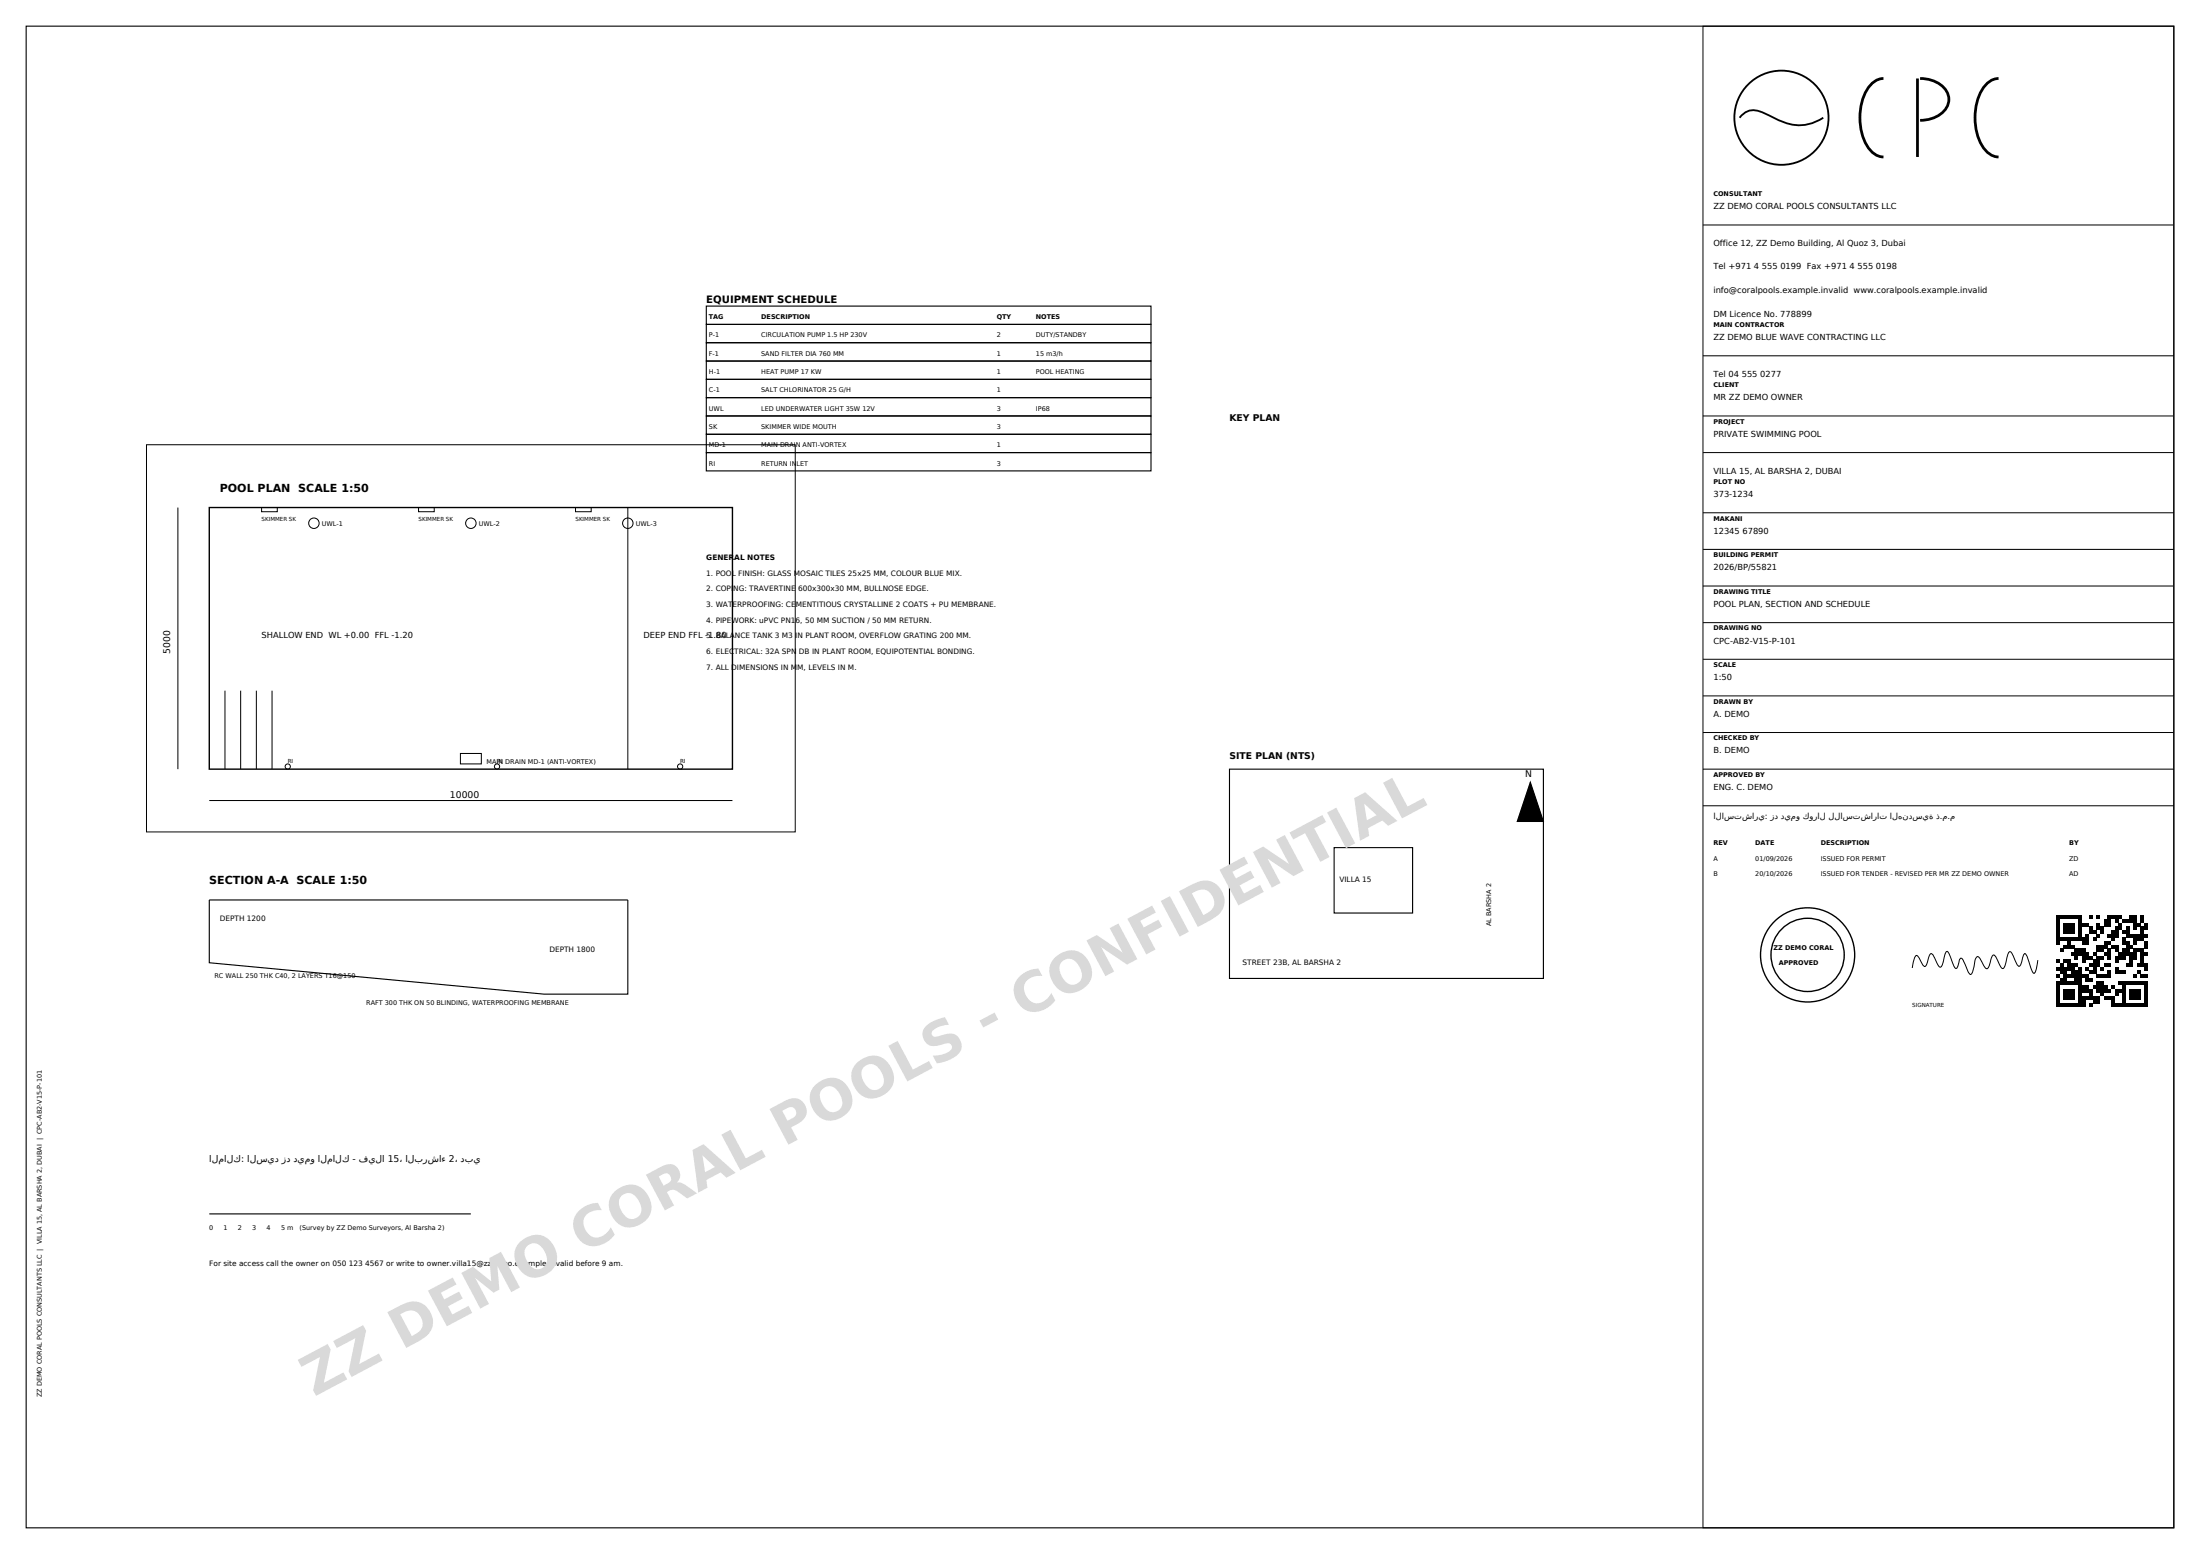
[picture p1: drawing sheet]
<svg xmlns="http://www.w3.org/2000/svg" width="841mm" height="594mm" viewBox="0 0 841 594" stroke-linecap="round" stroke-linejoin="round" font-family="sans-serif">
<g fill="none" stroke="#000" stroke-width=".42">
<path d="M10 10h821v574h-821zM270 117h170v7h-170zM270 124h170v7h-170zM270 131h170v7h-170zM270 138h170v7h-170zM270 145h170v7h-170zM270 152h170v7h-170zM270 159h170v7h-170zM270 166h170v7h-170zM270 173h170v7h-170zM470 294h120v80h-120zM510 324h30v25h-30z"/>
<path d="M80 344h160v36h-32l-128-12zM80 464h100"/>
</g>
<g fill="none" stroke="#000" stroke-width=".53">
<path d="M80 194h200v100h-200z"/>
<circle cx="691" cy="365" r="18"/>
<circle cx="691" cy="365" r="14"/>
</g>
<g fill="none" stroke="#000" stroke-width=".38">
<path d="M651 10h180v574h-180zM651 86h180M651 136h180M651 159h180M56 170h248v148h-248zM651 173h180M68 194v100M100 194h6v1.6h-6zM160 194h6v1.6h-6zM220 194h6v1.6h-6zM240 194v100M651 196h180"/>
<path d="M651 210h180M651 224h180M651 238h180M651 252h180M86 264v30M92 264v30M98 264v30M104 264v30M651 266h180M176 288h8v4h-8zM651 280h180M651 294h180"/>
<path d="M80 306h200M651 308h180M779 367l-.3 1.9a4.9 4.9 0 0 1-1.1 3.1l-.5-.3-.8-1.9a12.9 12.9 0 0 0-2.2-5.3 2.72 2.72 0 0 0-1.1 2.5 2.26 2.26 0 0 1-1.3 2.4l-.9-1.2-1.6-3.6-.9-.9a12.7 12.7 0 0 0-1.9 5.7l-.7 .8-.6-.2-1.9-3.8a1.37 1.37 0 0 0-1.3-1.1 5.6 5.6 0 0 0-1.3 3.4l-.7 1.6-.7 .1-2.1-3.4a1.18 1.18 0 0 0-1.4-1.1l-.7 1.3-.3 2a5.2 5.2 0 0 1-1.3 3.5 4 4 0 0 1-1.9-3l-1.6-3.2-.6 .2-.3 .5a3.2 3.2 0 0 1-1.4 3.2l-.9-1.4-1.4-3.8a1.42 1.42 0 0 0-1.2-1.3 5.4 5.4 0 0 0-1.1 3.3 3.2 3.2 0 0 1-1.3 2.7 9.6 9.6 0 0 1-2.5-4.2l-.9-1a2.71 2.71 0 0 0-1.3 2.5 2.82 2.82 0 0 1-1.2 2.4l-.9-.8-1.5-2.8-.9-.6a4.5 4.5 0 0 0-1.2 3.1l-.3 1.7"/>
<circle cx="120" cy="200" r="2"/>
<circle cx="180" cy="200" r="2"/>
<circle cx="240" cy="200" r="2"/>
<circle cx="110" cy="293" r="1"/>
<circle cx="190" cy="293" r="1"/>
<circle cx="260" cy="293" r="1"/>
</g>
<path d="M585 299l5 15h-10z" fill="#000" stroke="#000" stroke-width=".42"/>
<g fill="none" stroke="#000" stroke-width=".71" stroke-linecap="butt">
<path d="M665 45a6.7 6.7 0 0 1 9.1-1.9 46 46 0 0 0 11.4 4.6 16.2 16.2 0 0 0 11.5-2.7"/>
<circle cx="681" cy="45" r="18"/>
</g>
<path d="M720 30a8.5 8.5 0 0 0-7 5.6 22.4 22.4 0 0 0 1.4 21.1 7.2 7.2 0 0 0 5.6 3.3M733 30v30M734 30a10.4 10.4 0 0 1 10.9 7 7.7 7.7 0 0 1-5.7 8.1l-2.5 .7-2.7 .2M764 30a8.5 8.5 0 0 0-7 5.6 22.4 22.4 0 0 0 1.4 21.1 7.2 7.2 0 0 0 5.6 3.3" fill="none" stroke="#000" stroke-width="1.1" stroke-linecap="butt"/>
<g fill="#000">
<path d="M786 358.4h1.4v1.4h-1.4z" fill-rule="evenodd"/>
<path d="M786 357h1.4v1.4h-1.4z" fill-rule="evenodd"/>
<path d="M786 355.6h1.4v1.4h-1.4z" fill-rule="evenodd"/>
<path d="M786 354.2h1.4v1.4h-1.4z" fill-rule="evenodd"/>
<path d="M786 352.8h1.4v1.4h-1.4z" fill-rule="evenodd"/>
<path d="M786 351.4h1.4v1.4h-1.4z" fill-rule="evenodd"/>
<path d="M786 350h1.4v1.4h-1.4z" fill-rule="evenodd"/>
<path d="M787.4 358.4h1.4v1.4h-1.4z" fill-rule="evenodd"/>
<path d="M787.4 350h1.4v1.4h-1.4z" fill-rule="evenodd"/>
<path d="M788.8 358.4h1.4v1.4h-1.4z" fill-rule="evenodd"/>
<path d="M788.8 355.6h1.4v1.4h-1.4z" fill-rule="evenodd"/>
<path d="M788.8 354.2h1.4v1.4h-1.4z" fill-rule="evenodd"/>
<path d="M788.8 352.8h1.4v1.4h-1.4z" fill-rule="evenodd"/>
<path d="M788.8 350h1.4v1.4h-1.4z" fill-rule="evenodd"/>
<path d="M790.2 358.4h1.4v1.4h-1.4z" fill-rule="evenodd"/>
<path d="M790.2 355.6h1.4v1.4h-1.4z" fill-rule="evenodd"/>
<path d="M790.2 354.2h1.4v1.4h-1.4z" fill-rule="evenodd"/>
<path d="M790.2 352.8h1.4v1.4h-1.4z" fill-rule="evenodd"/>
<path d="M790.2 350h1.4v1.4h-1.4z" fill-rule="evenodd"/>
<path d="M791.6 358.4h1.4v1.4h-1.4z" fill-rule="evenodd"/>
<path d="M791.6 355.6h1.4v1.4h-1.4z" fill-rule="evenodd"/>
<path d="M791.6 354.2h1.4v1.4h-1.4z" fill-rule="evenodd"/>
<path d="M791.6 352.8h1.4v1.4h-1.4z" fill-rule="evenodd"/>
<path d="M791.6 350h1.4v1.4h-1.4z" fill-rule="evenodd"/>
<path d="M793 358.4h1.4v1.4h-1.4z" fill-rule="evenodd"/>
<path d="M793 350h1.4v1.4h-1.4z" fill-rule="evenodd"/>
<path d="M794.4 358.4h1.4v1.4h-1.4z" fill-rule="evenodd"/>
<path d="M794.4 357h1.4v1.4h-1.4z" fill-rule="evenodd"/>
<path d="M794.4 355.6h1.4v1.4h-1.4z" fill-rule="evenodd"/>
<path d="M794.4 354.2h1.4v1.4h-1.4z" fill-rule="evenodd"/>
<path d="M794.4 352.8h1.4v1.4h-1.4z" fill-rule="evenodd"/>
<path d="M794.4 351.4h1.4v1.4h-1.4z" fill-rule="evenodd"/>
<path d="M794.4 350h1.4v1.4h-1.4z" fill-rule="evenodd"/>
<path d="M795.8 358.4h1.4v1.4h-1.4z" fill-rule="evenodd"/>
<path d="M795.8 352.8h1.4v1.4h-1.4z" fill-rule="evenodd"/>
<path d="M797.2 358.4h1.4v1.4h-1.4z" fill-rule="evenodd"/>
<path d="M797.2 357h1.4v1.4h-1.4z" fill-rule="evenodd"/>
<path d="M797.2 352.8h1.4v1.4h-1.4z" fill-rule="evenodd"/>
<path d="M798.6 355.6h1.4v1.4h-1.4z" fill-rule="evenodd"/>
<path d="M798.6 354.2h1.4v1.4h-1.4z" fill-rule="evenodd"/>
<path d="M798.6 350h1.4v1.4h-1.4z" fill-rule="evenodd"/>
<path d="M800 358.4h1.4v1.4h-1.4z" fill-rule="evenodd"/>
<path d="M800 355.6h1.4v1.4h-1.4z" fill-rule="evenodd"/>
<path d="M801.4 357h1.4v1.4h-1.4z" fill-rule="evenodd"/>
<path d="M801.4 354.2h1.4v1.4h-1.4z" fill-rule="evenodd"/>
<path d="M801.4 352.8h1.4v1.4h-1.4z" fill-rule="evenodd"/>
<path d="M801.4 350h1.4v1.4h-1.4z" fill-rule="evenodd"/>
<path d="M802.8 355.6h1.4v1.4h-1.4z" fill-rule="evenodd"/>
<path d="M802.8 354.2h1.4v1.4h-1.4z" fill-rule="evenodd"/>
<path d="M804.2 352.8h1.4v1.4h-1.4z" fill-rule="evenodd"/>
<path d="M804.2 351.4h1.4v1.4h-1.4z" fill-rule="evenodd"/>
<path d="M805.6 357h1.4v1.4h-1.4z" fill-rule="evenodd"/>
<path d="M805.6 352.8h1.4v1.4h-1.4z" fill-rule="evenodd"/>
<path d="M805.6 351.4h1.4v1.4h-1.4z" fill-rule="evenodd"/>
<path d="M805.6 350h1.4v1.4h-1.4z" fill-rule="evenodd"/>
<path d="M807 358.4h1.4v1.4h-1.4z" fill-rule="evenodd"/>
<path d="M807 357h1.4v1.4h-1.4z" fill-rule="evenodd"/>
<path d="M807 355.6h1.4v1.4h-1.4z" fill-rule="evenodd"/>
<path d="M807 350h1.4v1.4h-1.4z" fill-rule="evenodd"/>
<path d="M808.4 357h1.4v1.4h-1.4z" fill-rule="evenodd"/>
<path d="M808.4 355.6h1.4v1.4h-1.4z" fill-rule="evenodd"/>
<path d="M808.4 354.2h1.4v1.4h-1.4z" fill-rule="evenodd"/>
<path d="M808.4 351.4h1.4v1.4h-1.4z" fill-rule="evenodd"/>
<path d="M808.4 350h1.4v1.4h-1.4z" fill-rule="evenodd"/>
<path d="M809.8 354.2h1.4v1.4h-1.4z" fill-rule="evenodd"/>
<path d="M809.8 352.8h1.4v1.4h-1.4z" fill-rule="evenodd"/>
<path d="M809.8 350h1.4v1.4h-1.4z" fill-rule="evenodd"/>
<path d="M811.2 358.4h1.4v1.4h-1.4z" fill-rule="evenodd"/>
<path d="M811.2 355.6h1.4v1.4h-1.4z" fill-rule="evenodd"/>
<path d="M811.2 351.4h1.4v1.4h-1.4z" fill-rule="evenodd"/>
<path d="M812.6 357h1.4v1.4h-1.4z" fill-rule="evenodd"/>
<path d="M812.6 355.6h1.4v1.4h-1.4z" fill-rule="evenodd"/>
<path d="M812.6 354.2h1.4v1.4h-1.4z" fill-rule="evenodd"/>
<path d="M812.6 351.4h1.4v1.4h-1.4z" fill-rule="evenodd"/>
<path d="M814 357h1.4v1.4h-1.4z" fill-rule="evenodd"/>
<path d="M814 351.4h1.4v1.4h-1.4z" fill-rule="evenodd"/>
<path d="M814 350h1.4v1.4h-1.4z" fill-rule="evenodd"/>
<path d="M815.4 358.4h1.4v1.4h-1.4z" fill-rule="evenodd"/>
<path d="M815.4 357h1.4v1.4h-1.4z" fill-rule="evenodd"/>
<path d="M815.4 354.2h1.4v1.4h-1.4z" fill-rule="evenodd"/>
<path d="M815.4 352.8h1.4v1.4h-1.4z" fill-rule="evenodd"/>
<path d="M815.4 351.4h1.4v1.4h-1.4z" fill-rule="evenodd"/>
<path d="M815.4 350h1.4v1.4h-1.4z" fill-rule="evenodd"/>
<path d="M816.8 358.4h1.4v1.4h-1.4z" fill-rule="evenodd"/>
<path d="M816.8 357h1.4v1.4h-1.4z" fill-rule="evenodd"/>
<path d="M816.8 352.8h1.4v1.4h-1.4z" fill-rule="evenodd"/>
<path d="M818.2 358.4h1.4v1.4h-1.4z" fill-rule="evenodd"/>
<path d="M818.2 357h1.4v1.4h-1.4z" fill-rule="evenodd"/>
<path d="M818.2 355.6h1.4v1.4h-1.4z" fill-rule="evenodd"/>
<path d="M818.2 354.2h1.4v1.4h-1.4z" fill-rule="evenodd"/>
<path d="M818.2 351.4h1.4v1.4h-1.4z" fill-rule="evenodd"/>
<path d="M818.2 350h1.4v1.4h-1.4z" fill-rule="evenodd"/>
<path d="M819.6 357h1.4v1.4h-1.4z" fill-rule="evenodd"/>
<path d="M819.6 354.2h1.4v1.4h-1.4z" fill-rule="evenodd"/>
<path d="M819.6 352.8h1.4v1.4h-1.4z" fill-rule="evenodd"/>
<path d="M786 378h1.4v1.4h-1.4z" fill-rule="evenodd"/>
<path d="M786 376.6h1.4v1.4h-1.4z" fill-rule="evenodd"/>
<path d="M786 375.2h1.4v1.4h-1.4z" fill-rule="evenodd"/>
<path d="M786 372.4h1.4v1.4h-1.4z" fill-rule="evenodd"/>
<path d="M786 369.6h1.4v1.4h-1.4z" fill-rule="evenodd"/>
<path d="M786 366.8h1.4v1.4h-1.4z" fill-rule="evenodd"/>
<path d="M786 359.8h1.4v1.4h-1.4z" fill-rule="evenodd"/>
<path d="M787.4 375.2h1.4v1.4h-1.4z" fill-rule="evenodd"/>
<path d="M787.4 373.8h1.4v1.4h-1.4z" fill-rule="evenodd"/>
<path d="M787.4 371h1.4v1.4h-1.4z" fill-rule="evenodd"/>
<path d="M787.4 369.6h1.4v1.4h-1.4z" fill-rule="evenodd"/>
<path d="M787.4 368.2h1.4v1.4h-1.4z" fill-rule="evenodd"/>
<path d="M787.4 362.6h1.4v1.4h-1.4z" fill-rule="evenodd"/>
<path d="M788.8 378h1.4v1.4h-1.4z" fill-rule="evenodd"/>
<path d="M788.8 375.2h1.4v1.4h-1.4z" fill-rule="evenodd"/>
<path d="M788.8 373.8h1.4v1.4h-1.4z" fill-rule="evenodd"/>
<path d="M788.8 372.4h1.4v1.4h-1.4z" fill-rule="evenodd"/>
<path d="M788.8 371h1.4v1.4h-1.4z" fill-rule="evenodd"/>
<path d="M788.8 369.6h1.4v1.4h-1.4z" fill-rule="evenodd"/>
<path d="M788.8 366.8h1.4v1.4h-1.4z" fill-rule="evenodd"/>
<path d="M788.8 361.2h1.4v1.4h-1.4z" fill-rule="evenodd"/>
<path d="M790.2 378h1.4v1.4h-1.4z" fill-rule="evenodd"/>
<path d="M790.2 375.2h1.4v1.4h-1.4z" fill-rule="evenodd"/>
<path d="M790.2 372.4h1.4v1.4h-1.4z" fill-rule="evenodd"/>
<path d="M790.2 369.6h1.4v1.4h-1.4z" fill-rule="evenodd"/>
<path d="M790.2 368.2h1.4v1.4h-1.4z" fill-rule="evenodd"/>
<path d="M790.2 366.8h1.4v1.4h-1.4z" fill-rule="evenodd"/>
<path d="M790.2 361.2h1.4v1.4h-1.4z" fill-rule="evenodd"/>
<path d="M790.2 359.8h1.4v1.4h-1.4z" fill-rule="evenodd"/>
<path d="M791.6 378h1.4v1.4h-1.4z" fill-rule="evenodd"/>
<path d="M791.6 375.2h1.4v1.4h-1.4z" fill-rule="evenodd"/>
<path d="M791.6 372.4h1.4v1.4h-1.4z" fill-rule="evenodd"/>
<path d="M791.6 371h1.4v1.4h-1.4z" fill-rule="evenodd"/>
<path d="M791.6 369.6h1.4v1.4h-1.4z" fill-rule="evenodd"/>
<path d="M791.6 368.2h1.4v1.4h-1.4z" fill-rule="evenodd"/>
<path d="M791.6 364h1.4v1.4h-1.4z" fill-rule="evenodd"/>
<path d="M791.6 361.2h1.4v1.4h-1.4z" fill-rule="evenodd"/>
<path d="M793 375.2h1.4v1.4h-1.4z" fill-rule="evenodd"/>
<path d="M793 373.8h1.4v1.4h-1.4z" fill-rule="evenodd"/>
<path d="M793 372.4h1.4v1.4h-1.4z" fill-rule="evenodd"/>
<path d="M793 371h1.4v1.4h-1.4z" fill-rule="evenodd"/>
<path d="M793 368.2h1.4v1.4h-1.4z" fill-rule="evenodd"/>
<path d="M793 365.4h1.4v1.4h-1.4z" fill-rule="evenodd"/>
<path d="M793 364h1.4v1.4h-1.4z" fill-rule="evenodd"/>
<path d="M793 362.6h1.4v1.4h-1.4z" fill-rule="evenodd"/>
<path d="M794.4 378h1.4v1.4h-1.4z" fill-rule="evenodd"/>
<path d="M794.4 376.6h1.4v1.4h-1.4z" fill-rule="evenodd"/>
<path d="M794.4 375.2h1.4v1.4h-1.4z" fill-rule="evenodd"/>
<path d="M794.4 373.8h1.4v1.4h-1.4z" fill-rule="evenodd"/>
<path d="M794.4 372.4h1.4v1.4h-1.4z" fill-rule="evenodd"/>
<path d="M794.4 371h1.4v1.4h-1.4z" fill-rule="evenodd"/>
<path d="M794.4 369.6h1.4v1.4h-1.4z" fill-rule="evenodd"/>
<path d="M794.4 364h1.4v1.4h-1.4z" fill-rule="evenodd"/>
<path d="M794.4 362.6h1.4v1.4h-1.4z" fill-rule="evenodd"/>
<path d="M795.8 378h1.4v1.4h-1.4z" fill-rule="evenodd"/>
<path d="M795.8 376.6h1.4v1.4h-1.4z" fill-rule="evenodd"/>
<path d="M795.8 372.4h1.4v1.4h-1.4z" fill-rule="evenodd"/>
<path d="M795.8 366.8h1.4v1.4h-1.4z" fill-rule="evenodd"/>
<path d="M795.8 365.4h1.4v1.4h-1.4z" fill-rule="evenodd"/>
<path d="M795.8 364h1.4v1.4h-1.4z" fill-rule="evenodd"/>
<path d="M795.8 362.6h1.4v1.4h-1.4z" fill-rule="evenodd"/>
<path d="M795.8 359.8h1.4v1.4h-1.4z" fill-rule="evenodd"/>
<path d="M797.2 378h1.4v1.4h-1.4z" fill-rule="evenodd"/>
<path d="M797.2 376.6h1.4v1.4h-1.4z" fill-rule="evenodd"/>
<path d="M797.2 373.8h1.4v1.4h-1.4z" fill-rule="evenodd"/>
<path d="M797.2 372.4h1.4v1.4h-1.4z" fill-rule="evenodd"/>
<path d="M797.2 369.6h1.4v1.4h-1.4z" fill-rule="evenodd"/>
<path d="M797.2 365.4h1.4v1.4h-1.4z" fill-rule="evenodd"/>
<path d="M797.2 364h1.4v1.4h-1.4z" fill-rule="evenodd"/>
<path d="M797.2 359.8h1.4v1.4h-1.4z" fill-rule="evenodd"/>
<path d="M798.6 378h1.4v1.4h-1.4z" fill-rule="evenodd"/>
<path d="M798.6 373.8h1.4v1.4h-1.4z" fill-rule="evenodd"/>
<path d="M798.6 371h1.4v1.4h-1.4z" fill-rule="evenodd"/>
<path d="M798.6 368.2h1.4v1.4h-1.4z" fill-rule="evenodd"/>
<path d="M798.6 365.4h1.4v1.4h-1.4z" fill-rule="evenodd"/>
<path d="M800 376.6h1.4v1.4h-1.4z" fill-rule="evenodd"/>
<path d="M800 371h1.4v1.4h-1.4z" fill-rule="evenodd"/>
<path d="M800 369.6h1.4v1.4h-1.4z" fill-rule="evenodd"/>
<path d="M800 368.2h1.4v1.4h-1.4z" fill-rule="evenodd"/>
<path d="M800 366.8h1.4v1.4h-1.4z" fill-rule="evenodd"/>
<path d="M800 364h1.4v1.4h-1.4z" fill-rule="evenodd"/>
<path d="M801.4 378h1.4v1.4h-1.4z" fill-rule="evenodd"/>
<path d="M801.4 376.6h1.4v1.4h-1.4z" fill-rule="evenodd"/>
<path d="M801.4 375.2h1.4v1.4h-1.4z" fill-rule="evenodd"/>
<path d="M801.4 372.4h1.4v1.4h-1.4z" fill-rule="evenodd"/>
<path d="M801.4 368.2h1.4v1.4h-1.4z" fill-rule="evenodd"/>
<path d="M801.4 366.8h1.4v1.4h-1.4z" fill-rule="evenodd"/>
<path d="M801.4 365.4h1.4v1.4h-1.4z" fill-rule="evenodd"/>
<path d="M801.4 362.6h1.4v1.4h-1.4z" fill-rule="evenodd"/>
<path d="M801.4 361.2h1.4v1.4h-1.4z" fill-rule="evenodd"/>
<path d="M802.8 378h1.4v1.4h-1.4z" fill-rule="evenodd"/>
<path d="M802.8 376.6h1.4v1.4h-1.4z" fill-rule="evenodd"/>
<path d="M802.8 375.2h1.4v1.4h-1.4z" fill-rule="evenodd"/>
<path d="M802.8 372.4h1.4v1.4h-1.4z" fill-rule="evenodd"/>
<path d="M802.8 369.6h1.4v1.4h-1.4z" fill-rule="evenodd"/>
<path d="M802.8 365.4h1.4v1.4h-1.4z" fill-rule="evenodd"/>
<path d="M802.8 362.6h1.4v1.4h-1.4z" fill-rule="evenodd"/>
<path d="M802.8 361.2h1.4v1.4h-1.4z" fill-rule="evenodd"/>
<path d="M804.2 378h1.4v1.4h-1.4z" fill-rule="evenodd"/>
<path d="M804.2 376.6h1.4v1.4h-1.4z" fill-rule="evenodd"/>
<path d="M804.2 372.4h1.4v1.4h-1.4z" fill-rule="evenodd"/>
<path d="M804.2 368.2h1.4v1.4h-1.4z" fill-rule="evenodd"/>
<path d="M804.2 364h1.4v1.4h-1.4z" fill-rule="evenodd"/>
<path d="M804.2 361.2h1.4v1.4h-1.4z" fill-rule="evenodd"/>
<path d="M804.2 359.8h1.4v1.4h-1.4z" fill-rule="evenodd"/>
<path d="M805.6 378h1.4v1.4h-1.4z" fill-rule="evenodd"/>
<path d="M805.6 372.4h1.4v1.4h-1.4z" fill-rule="evenodd"/>
<path d="M805.6 371h1.4v1.4h-1.4z" fill-rule="evenodd"/>
<path d="M805.6 368.2h1.4v1.4h-1.4z" fill-rule="evenodd"/>
<path d="M805.6 365.4h1.4v1.4h-1.4z" fill-rule="evenodd"/>
<path d="M805.6 364h1.4v1.4h-1.4z" fill-rule="evenodd"/>
<path d="M805.6 362.6h1.4v1.4h-1.4z" fill-rule="evenodd"/>
<path d="M805.6 359.8h1.4v1.4h-1.4z" fill-rule="evenodd"/>
<path d="M807 376.6h1.4v1.4h-1.4z" fill-rule="evenodd"/>
<path d="M807 361.2h1.4v1.4h-1.4z" fill-rule="evenodd"/>
<path d="M808.4 378h1.4v1.4h-1.4z" fill-rule="evenodd"/>
<path d="M808.4 371h1.4v1.4h-1.4z" fill-rule="evenodd"/>
<path d="M808.4 369.6h1.4v1.4h-1.4z" fill-rule="evenodd"/>
<path d="M808.4 366.8h1.4v1.4h-1.4z" fill-rule="evenodd"/>
<path d="M808.4 365.4h1.4v1.4h-1.4z" fill-rule="evenodd"/>
<path d="M808.4 362.6h1.4v1.4h-1.4z" fill-rule="evenodd"/>
<path d="M808.4 361.2h1.4v1.4h-1.4z" fill-rule="evenodd"/>
<path d="M809.8 378h1.4v1.4h-1.4z" fill-rule="evenodd"/>
<path d="M809.8 375.2h1.4v1.4h-1.4z" fill-rule="evenodd"/>
<path d="M809.8 371h1.4v1.4h-1.4z" fill-rule="evenodd"/>
<path d="M809.8 365.4h1.4v1.4h-1.4z" fill-rule="evenodd"/>
<path d="M809.8 364h1.4v1.4h-1.4z" fill-rule="evenodd"/>
<path d="M811.2 378h1.4v1.4h-1.4z" fill-rule="evenodd"/>
<path d="M811.2 376.6h1.4v1.4h-1.4z" fill-rule="evenodd"/>
<path d="M811.2 375.2h1.4v1.4h-1.4z" fill-rule="evenodd"/>
<path d="M811.2 371h1.4v1.4h-1.4z" fill-rule="evenodd"/>
<path d="M811.2 365.4h1.4v1.4h-1.4z" fill-rule="evenodd"/>
<path d="M811.2 364h1.4v1.4h-1.4z" fill-rule="evenodd"/>
<path d="M811.2 362.6h1.4v1.4h-1.4z" fill-rule="evenodd"/>
<path d="M811.2 359.8h1.4v1.4h-1.4z" fill-rule="evenodd"/>
<path d="M812.6 375.2h1.4v1.4h-1.4z" fill-rule="evenodd"/>
<path d="M812.6 368.2h1.4v1.4h-1.4z" fill-rule="evenodd"/>
<path d="M812.6 364h1.4v1.4h-1.4z" fill-rule="evenodd"/>
<path d="M812.6 362.6h1.4v1.4h-1.4z" fill-rule="evenodd"/>
<path d="M812.6 361.2h1.4v1.4h-1.4z" fill-rule="evenodd"/>
<path d="M812.6 359.8h1.4v1.4h-1.4z" fill-rule="evenodd"/>
<path d="M814 378h1.4v1.4h-1.4z" fill-rule="evenodd"/>
<path d="M814 375.2h1.4v1.4h-1.4z" fill-rule="evenodd"/>
<path d="M814 368.2h1.4v1.4h-1.4z" fill-rule="evenodd"/>
<path d="M814 366.8h1.4v1.4h-1.4z" fill-rule="evenodd"/>
<path d="M814 365.4h1.4v1.4h-1.4z" fill-rule="evenodd"/>
<path d="M814 364h1.4v1.4h-1.4z" fill-rule="evenodd"/>
<path d="M814 361.2h1.4v1.4h-1.4z" fill-rule="evenodd"/>
<path d="M815.4 378h1.4v1.4h-1.4z" fill-rule="evenodd"/>
<path d="M815.4 375.2h1.4v1.4h-1.4z" fill-rule="evenodd"/>
<path d="M815.4 372.4h1.4v1.4h-1.4z" fill-rule="evenodd"/>
<path d="M815.4 365.4h1.4v1.4h-1.4z" fill-rule="evenodd"/>
<path d="M815.4 364h1.4v1.4h-1.4z" fill-rule="evenodd"/>
<path d="M815.4 362.6h1.4v1.4h-1.4z" fill-rule="evenodd"/>
<path d="M815.4 359.8h1.4v1.4h-1.4z" fill-rule="evenodd"/>
<path d="M816.8 378h1.4v1.4h-1.4z" fill-rule="evenodd"/>
<path d="M816.8 375.2h1.4v1.4h-1.4z" fill-rule="evenodd"/>
<path d="M816.8 371h1.4v1.4h-1.4z" fill-rule="evenodd"/>
<path d="M816.8 368.2h1.4v1.4h-1.4z" fill-rule="evenodd"/>
<path d="M816.8 362.6h1.4v1.4h-1.4z" fill-rule="evenodd"/>
<path d="M818.2 375.2h1.4v1.4h-1.4z" fill-rule="evenodd"/>
<path d="M818.2 372.4h1.4v1.4h-1.4z" fill-rule="evenodd"/>
<path d="M818.2 368.2h1.4v1.4h-1.4z" fill-rule="evenodd"/>
<path d="M818.2 366.8h1.4v1.4h-1.4z" fill-rule="evenodd"/>
<path d="M818.2 365.4h1.4v1.4h-1.4z" fill-rule="evenodd"/>
<path d="M818.2 364h1.4v1.4h-1.4z" fill-rule="evenodd"/>
<path d="M818.2 362.6h1.4v1.4h-1.4z" fill-rule="evenodd"/>
<path d="M819.6 378h1.4v1.4h-1.4z" fill-rule="evenodd"/>
<path d="M819.6 376.6h1.4v1.4h-1.4z" fill-rule="evenodd"/>
<path d="M819.6 375.2h1.4v1.4h-1.4z" fill-rule="evenodd"/>
<path d="M819.6 372.4h1.4v1.4h-1.4z" fill-rule="evenodd"/>
<path d="M819.6 369.6h1.4v1.4h-1.4z" fill-rule="evenodd"/>
<path d="M819.6 368.2h1.4v1.4h-1.4z" fill-rule="evenodd"/>
<path d="M819.6 364h1.4v1.4h-1.4z" fill-rule="evenodd"/>
<path d="M819.6 361.2h1.4v1.4h-1.4z" fill-rule="evenodd"/>
<path d="M819.6 359.8h1.4v1.4h-1.4z" fill-rule="evenodd"/>
<path d="M786 383.6h1.4v1.4h-1.4z" fill-rule="evenodd"/>
<path d="M786 382.2h1.4v1.4h-1.4z" fill-rule="evenodd"/>
<path d="M786 380.8h1.4v1.4h-1.4z" fill-rule="evenodd"/>
<path d="M786 379.4h1.4v1.4h-1.4z" fill-rule="evenodd"/>
<path d="M787.4 383.6h1.4v1.4h-1.4z" fill-rule="evenodd"/>
<path d="M788.8 383.6h1.4v1.4h-1.4z" fill-rule="evenodd"/>
<path d="M788.8 380.8h1.4v1.4h-1.4z" fill-rule="evenodd"/>
<path d="M788.8 379.4h1.4v1.4h-1.4z" fill-rule="evenodd"/>
<path d="M790.2 383.6h1.4v1.4h-1.4z" fill-rule="evenodd"/>
<path d="M790.2 380.8h1.4v1.4h-1.4z" fill-rule="evenodd"/>
<path d="M790.2 379.4h1.4v1.4h-1.4z" fill-rule="evenodd"/>
<path d="M791.6 383.6h1.4v1.4h-1.4z" fill-rule="evenodd"/>
<path d="M791.6 380.8h1.4v1.4h-1.4z" fill-rule="evenodd"/>
<path d="M791.6 379.4h1.4v1.4h-1.4z" fill-rule="evenodd"/>
<path d="M793 383.6h1.4v1.4h-1.4z" fill-rule="evenodd"/>
<path d="M794.4 383.6h1.4v1.4h-1.4z" fill-rule="evenodd"/>
<path d="M794.4 382.2h1.4v1.4h-1.4z" fill-rule="evenodd"/>
<path d="M794.4 380.8h1.4v1.4h-1.4z" fill-rule="evenodd"/>
<path d="M794.4 379.4h1.4v1.4h-1.4z" fill-rule="evenodd"/>
<path d="M795.8 383.6h1.4v1.4h-1.4z" fill-rule="evenodd"/>
<path d="M795.8 382.2h1.4v1.4h-1.4z" fill-rule="evenodd"/>
<path d="M795.8 380.8h1.4v1.4h-1.4z" fill-rule="evenodd"/>
<path d="M797.2 380.8h1.4v1.4h-1.4z" fill-rule="evenodd"/>
<path d="M798.6 383.6h1.4v1.4h-1.4z" fill-rule="evenodd"/>
<path d="M798.6 380.8h1.4v1.4h-1.4z" fill-rule="evenodd"/>
<path d="M798.6 379.4h1.4v1.4h-1.4z" fill-rule="evenodd"/>
<path d="M800 382.2h1.4v1.4h-1.4z" fill-rule="evenodd"/>
<path d="M800 380.8h1.4v1.4h-1.4z" fill-rule="evenodd"/>
<path d="M801.4 382.2h1.4v1.4h-1.4z" fill-rule="evenodd"/>
<path d="M801.4 380.8h1.4v1.4h-1.4z" fill-rule="evenodd"/>
<path d="M802.8 379.4h1.4v1.4h-1.4z" fill-rule="evenodd"/>
<path d="M804.2 380.8h1.4v1.4h-1.4z" fill-rule="evenodd"/>
<path d="M805.6 380.8h1.4v1.4h-1.4z" fill-rule="evenodd"/>
<path d="M807 383.6h1.4v1.4h-1.4z" fill-rule="evenodd"/>
<path d="M807 382.2h1.4v1.4h-1.4z" fill-rule="evenodd"/>
<path d="M807 380.8h1.4v1.4h-1.4z" fill-rule="evenodd"/>
<path d="M808.4 383.6h1.4v1.4h-1.4z" fill-rule="evenodd"/>
<path d="M808.4 379.4h1.4v1.4h-1.4z" fill-rule="evenodd"/>
<path d="M809.8 383.6h1.4v1.4h-1.4z" fill-rule="evenodd"/>
<path d="M811.2 383.6h1.4v1.4h-1.4z" fill-rule="evenodd"/>
<path d="M811.2 382.2h1.4v1.4h-1.4z" fill-rule="evenodd"/>
<path d="M811.2 380.8h1.4v1.4h-1.4z" fill-rule="evenodd"/>
<path d="M811.2 379.4h1.4v1.4h-1.4z" fill-rule="evenodd"/>
<path d="M812.6 383.6h1.4v1.4h-1.4z" fill-rule="evenodd"/>
<path d="M814 383.6h1.4v1.4h-1.4z" fill-rule="evenodd"/>
<path d="M814 380.8h1.4v1.4h-1.4z" fill-rule="evenodd"/>
<path d="M814 379.4h1.4v1.4h-1.4z" fill-rule="evenodd"/>
<path d="M815.4 383.6h1.4v1.4h-1.4z" fill-rule="evenodd"/>
<path d="M815.4 380.8h1.4v1.4h-1.4z" fill-rule="evenodd"/>
<path d="M815.4 379.4h1.4v1.4h-1.4z" fill-rule="evenodd"/>
<path d="M816.8 383.6h1.4v1.4h-1.4z" fill-rule="evenodd"/>
<path d="M816.8 380.8h1.4v1.4h-1.4z" fill-rule="evenodd"/>
<path d="M816.8 379.4h1.4v1.4h-1.4z" fill-rule="evenodd"/>
<path d="M818.2 383.6h1.4v1.4h-1.4z" fill-rule="evenodd"/>
<path d="M819.6 383.6h1.4v1.4h-1.4z" fill-rule="evenodd"/>
<path d="M819.6 382.2h1.4v1.4h-1.4z" fill-rule="evenodd"/>
<path d="M819.6 380.8h1.4v1.4h-1.4z" fill-rule="evenodd"/>
<path d="M819.6 379.4h1.4v1.4h-1.4z" fill-rule="evenodd"/>
</g>
<text font-size="21.2" fill="#d9d9d9" x="120" y="534" transform="rotate(-28 120 534)">ZZ DEMO CORAL POOLS - CONFIDENTIAL</text>
<g font-size="4.2">
<text x="84" y="188">POOL PLAN SCALE 1:50</text>
<text x="80" y="338">SECTION A-A SCALE 1:50</text>
</g>
<text font-size="3.9" x="270" y="116">EQUIPMENT SCHEDULE</text>
<g font-size="3.5">
<text x="470" y="161">KEY PLAN</text>
<text x="65" y="250" transform="rotate(-90 65 250)">5000</text>
<text x="470" y="290">SITE PLAN (NTS)</text>
<text x="583" y="297">N</text>
<text x="172" y="305">10000</text>
<text x="80" y="444">المالك: السيد زد ديمو المالك - فيلا 15، البرشاء 2، دبي</text>
</g>
<g font-size="3.2">
<text x="655" y="80">ZZ DEMO CORAL POOLS CONSULTANTS LLC</text>
<text x="655" y="94">Office 12, ZZ Demo Building, Al Quoz 3, Dubai</text>
<text x="655" y="103">Tel +971 4 555 0199 Fax +971 4 555 0198</text>
<text x="655" y="112">info@coralpools.example.invalid www.coralpools.example.invalid</text>
<text x="655" y="121">DM Licence No. 778899</text>
<text x="655" y="130">ZZ DEMO BLUE WAVE CONTRACTING LLC</text>
<text x="655" y="144">Tel 04 555 0277</text>
<text x="655" y="153">MR ZZ DEMO OWNER</text>
<text x="655" y="167">PRIVATE SWIMMING POOL</text>
<text x="655" y="181">VILLA 15, AL BARSHA 2, DUBAI</text>
<text x="655" y="190">373-1234</text>
<text x="655" y="204">12345 67890</text>
<text x="655" y="218">2026/BP/55821</text>
<text x="655" y="232">POOL PLAN, SECTION AND SCHEDULE</text>
<text x="100" y="244">SHALLOW END WL +0.00 FFL -1.20</text>
<text x="246" y="244">DEEP END FFL -1.80</text>
<text x="655" y="246">CPC-AB2-V15-P-101</text>
<text x="655" y="260">1:50</text>
<text x="655" y="274">A. DEMO</text>
<text x="655" y="288">B. DEMO</text>
<text x="655" y="302">ENG. C. DEMO</text>
<text x="655" y="313">الاستشاري: زد ديمو كورال للاستشارات الهندسية ذ.م.م</text>
</g>
<g font-size="2.8">
<text x="270" y="214">GENERAL NOTES</text>
<text x="270" y="220">1. POOL FINISH: GLASS MOSAIC TILES 25x25 MM, COLOUR BLUE MIX.</text>
<text x="270" y="226">2. COPING: TRAVERTINE 600x300x30 MM, BULLNOSE EDGE.</text>
<text x="270" y="232">3. WATERPROOFING: CEMENTITIOUS CRYSTALLINE 2 COATS + PU MEMBRANE.</text>
<text x="270" y="238">4. PIPEWORK: uPVC PN16, 50 MM SUCTION / 50 MM RETURN.</text>
<text x="270" y="244">5. BALANCE TANK 3 M3 IN PLANT ROOM, OVERFLOW GRATING 200 MM.</text>
<text x="270" y="250">6. ELECTRICAL: 32A SPN DB IN PLANT ROOM, EQUIPOTENTIAL BONDING.</text>
<text x="270" y="256">7. ALL DIMENSIONS IN MM, LEVELS IN M.</text>
<text x="512" y="337">VILLA 15</text>
<text x="84" y="352">DEPTH 1200</text>
<text x="210" y="364">DEPTH 1800</text>
<text x="475" y="369">STREET 23B, AL BARSHA 2</text>
<text x="80" y="484">For site access call the owner on 050 123 4567 or write to owner.villa15@zzdemo.example.invalid before 9 am.</text>
</g>
<g font-size="2.5">
<text x="655" y="75">CONSULTANT</text>
<text x="271" y="122">TAG</text>
<text x="291" y="122">DESCRIPTION</text>
<text x="381" y="122">QTY</text>
<text x="396" y="122">NOTES</text>
<text x="655" y="125">MAIN CONTRACTOR</text>
<text x="271" y="129">P-1</text>
<text x="291" y="129">CIRCULATION PUMP 1.5 HP 230V</text>
<text x="381" y="129">2</text>
<text x="396" y="129">DUTY/STANDBY</text>
<text x="271" y="136">F-1</text>
<text x="291" y="136">SAND FILTER DIA 760 MM</text>
<text x="381" y="136">1</text>
<text x="396" y="136">15 m3/h</text>
<text x="271" y="143">H-1</text>
<text x="291" y="143">HEAT PUMP 17 KW</text>
<text x="381" y="143">1</text>
<text x="396" y="143">POOL HEATING</text>
<text x="655" y="148">CLIENT</text>
<text x="271" y="150">C-1</text>
<text x="291" y="150">SALT CHLORINATOR 25 G/H</text>
<text x="381" y="150">1</text>
<text x="271" y="157">UWL</text>
<text x="291" y="157">LED UNDERWATER LIGHT 35W 12V</text>
<text x="381" y="157">3</text>
<text x="396" y="157">IP68</text>
<text x="271" y="164">SK</text>
<text x="291" y="164">SKIMMER WIDE MOUTH</text>
<text x="381" y="164">3</text>
<text x="655" y="162">PROJECT</text>
<text x="271" y="171">MD-1</text>
<text x="291" y="171">MAIN DRAIN ANTI-VORTEX</text>
<text x="381" y="171">1</text>
<text x="271" y="178">RI</text>
<text x="291" y="178">RETURN INLET</text>
<text x="381" y="178">3</text>
<text x="655" y="185">PLOT NO</text>
<text x="123" y="201">UWL-1</text>
<text x="183" y="201">UWL-2</text>
<text x="243" y="201">UWL-3</text>
<text x="655" y="199">MAKANI</text>
<text x="655" y="213">BUILDING PERMIT</text>
<text x="655" y="227">DRAWING TITLE</text>
<text x="655" y="241">DRAWING NO</text>
<text x="655" y="255">SCALE</text>
<text x="655" y="269">DRAWN BY</text>
<text x="655" y="283">CHECKED BY</text>
<text x="186" y="292">MAIN DRAIN MD-1 (ANTI-VORTEX)</text>
<text x="655" y="297">APPROVED BY</text>
<text x="655" y="323">REV</text>
<text x="671" y="323">DATE</text>
<text x="696" y="323">DESCRIPTION</text>
<text x="791" y="323">BY</text>
<text x="655" y="329">A</text>
<text x="671" y="329">01/09/2026</text>
<text x="696" y="329">ISSUED FOR PERMIT</text>
<text x="791" y="329">ZD</text>
<text x="655" y="335">B</text>
<text x="671" y="335">20/10/2026</text>
<text x="696" y="335">ISSUED FOR TENDER - REVISED PER MR ZZ DEMO OWNER</text>
<text x="791" y="335">AD</text>
<text x="570" y="354" transform="rotate(-90 570 354)">AL BARSHA 2</text>
<text x="678" y="363">ZZ DEMO CORAL</text>
<text x="680" y="369">APPROVED</text>
<text x="82" y="374">RC WALL 250 THK C40, 2 LAYERS T16@150</text>
<text x="140" y="384">RAFT 300 THK ON 50 BLINDING, WATERPROOFING MEMBRANE</text>
<text x="80" y="470">0</text>
<text x="85.5" y="470">1</text>
<text x="91" y="470">2</text>
<text x="96.5" y="470">3</text>
<text x="101.9" y="470">4</text>
<text x="107.4" y="470">5 m</text>
<text x="114.5" y="470">(Survey by ZZ Demo Surveyors, Al Barsha 2)</text>
<text x="16" y="534" transform="rotate(-90 16 534)">ZZ DEMO CORAL POOLS CONSULTANTS LLC | VILLA 15, AL BARSHA 2, DUBAI | CPC-AB2-V15-P-101</text>
</g>
<g font-size="2.1">
<text x="100" y="199">SKIMMER SK</text>
<text x="160" y="199">SKIMMER SK</text>
<text x="220" y="199">SKIMMER SK</text>
<text x="110" y="291.6">RI</text>
<text x="190" y="291.6">RI</text>
<text x="260" y="291.6">RI</text>
<text x="731" y="385">SIGNATURE</text>
</g>
</svg>
